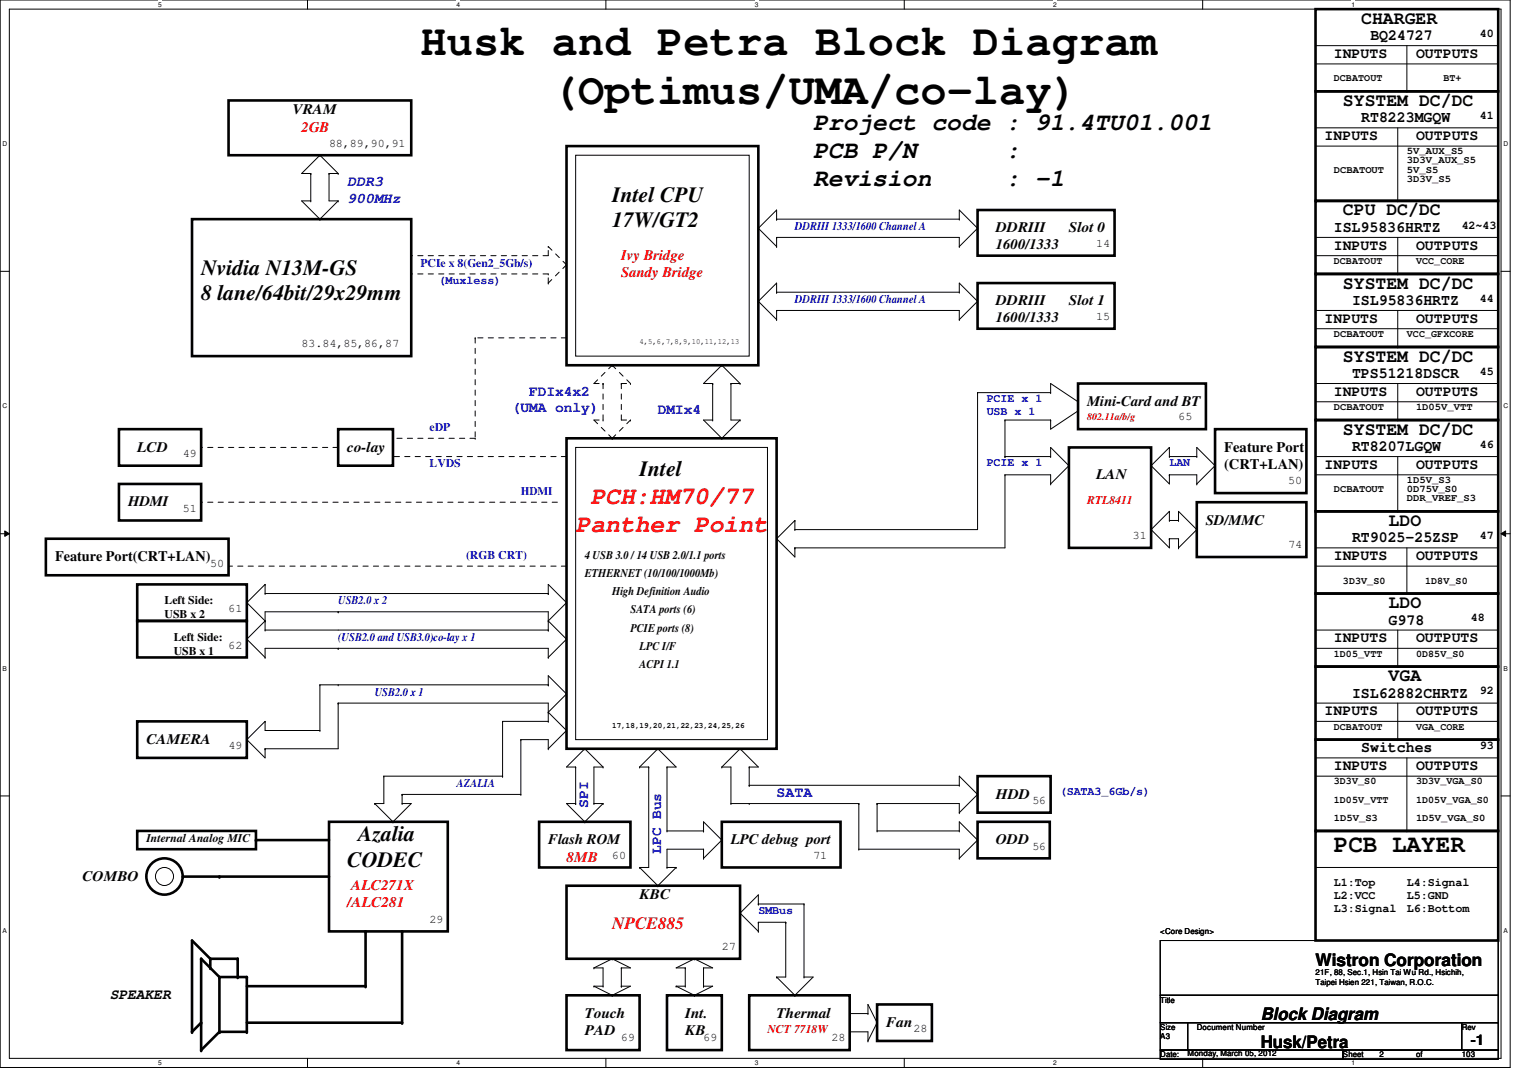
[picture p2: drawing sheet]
<svg xmlns="http://www.w3.org/2000/svg" width="297mm" height="210mm" viewBox="0 0 297 210" stroke-linecap="round" stroke-linejoin="round" font-family="sans-serif">
<path d="M0 0h294v207.9h-294zM1.8 1.8h290.4v204.3h-290.4z" fill="none" stroke="#000" stroke-width=".19"/>
<g fill="#fff">
<path d="M30.8 .2h.7v1.4h-.7z"/>
<path d="M30.8 206.2h.7v1.4h-.7z"/>
</g>
<path d="M59.9 0v1.8M59.9 206.1v1.8" fill="none" stroke="#000" stroke-width=".19"/>
<g fill="#fff">
<path d="M88.9 .2h.6v1.4h-.6z"/>
<path d="M88.9 206.2h.6v1.4h-.6z"/>
</g>
<path d="M117.9 0v1.8M117.9 206.1v1.8" fill="none" stroke="#000" stroke-width=".19"/>
<g fill="#fff">
<path d="M146.9 .2h.7v1.4h-.7z"/>
<path d="M146.9 206.2h.7v1.4h-.7z"/>
</g>
<path d="M176 0v1.8M176 206.1v1.8" fill="none" stroke="#000" stroke-width=".19"/>
<g fill="#fff">
<path d="M205 .2h.7v1.4h-.7z"/>
<path d="M205 206.2h.7v1.4h-.7z"/>
</g>
<path d="M234.1 0v1.8M234.1 206.1v1.8" fill="none" stroke="#000" stroke-width=".19"/>
<g fill="#fff">
<path d="M263.1 .2h.7v1.4h-.7z"/>
<path d="M263.1 206.2h.7v1.4h-.7z"/>
<path d="M.5 27.3h.9v1.4h-.9z"/>
<path d="M292.6 27.3h.9v1.4h-.9z"/>
<path d="M.5 78.4h.9v1.4h-.9z"/>
<path d="M292.6 78.4h.9v1.4h-.9z"/>
</g>
<path d="M0 52.8h1.8M292.2 52.8h1.8" fill="none" stroke="#000" stroke-width=".19"/>
<g fill="#fff">
<path d="M.5 129.5h.8v1.4h-.8z"/>
<path d="M292.6 129.5h.9v1.4h-.9z"/>
</g>
<path d="M0 103.9h1.8M.9 103.4l.9 .5-.9 .5zM292.2 103.9l.9-.5v1zM292.2 103.9h1.8" fill="none" stroke="#000" stroke-width=".19"/>
<path d="M.9 103.4l.9 .5-.9 .5zM292.2 103.9l.9-.5v1z" fill="#000"/>
<g fill="#fff">
<path d="M.5 180.5h.8v1.4h-.8z"/>
<path d="M292.6 180.5h.9v1.4h-.9z"/>
</g>
<g fill="none" stroke="#000" stroke-width=".19">
<path d="M256.1 8.9h.1M256.1 12.4h35.5M256.1 8.9h35.5M273.9 17.8h.1M273.9 8.9v8.9M291.6 12.4h.1M60.5 33.8h.1M60.5 39.1h.1M60.5 39.1h-1.8l3.6 3.6M60.5 33.8v5.3M62.3 30.2h.1M62.3 30.2l-3.6 3.6h1.8"/>
<path d="M62.3 30.2l3.5 3.6M64 33.8h.1M64 33.8h1.8M64 33.8v5.3h1.8M65.8 33.8h.1M65.8 39.1h.1M65.8 39.1l-3.5 3.6M112.1 30.2h33.7v39.1h-33.7zM256.1 24.9h35.5M256.1 28.4h35.5M272.1 39.1h.1M272.1 24.9v14.2"/>
<path d="M291.6 24.9h.1M291.6 28.4h.1M62.3 42.7h.1M147.6 44.4h.1M147.6 58.7h.1M147.6 44.4l3.6 3.6M147.6 58.7l3.6 3.5M151.2 42.7h.1M151.2 48h.1M151.2 46.2h.1M151.2 56.9h.1M151.2 46.2h35.5v1.8"/>
<path d="M151.2 42.7v-1.8l-3.6 3.5M151.2 46.2v1.8M151.2 56.9v-1.8l-3.6 3.6M151.2 42.7h35.5M151.2 56.9h35.5M186.7 42.7h.1M186.7 48h.1M186.7 56.9h.1M186.7 42.7v-1.8l3.6 3.5M186.7 56.9v-1.8l3.6 3.6M190.3 44.4h.1M190.3 58.7h.1"/>
<path d="M190.3 44.4l-3.6 3.6M190.3 58.7l-3.6 3.5M256.1 46.2h35.5M256.1 49.8h35.5M272.1 53.3h.1M272.1 46.2v7.1M291.6 46.2h.1M291.6 49.8h.1M138.7 74.7h.1M138.7 74.7v7.1M140.5 71.1h.1M140.5 71.1l-3.6 3.6h1.8"/>
<path d="M140.5 71.1l3.6 3.6M142.3 74.7h.1M142.3 74.7v7.1h1.8M142.3 74.7h1.8M144.1 74.7h.1M151.2 62.2h.1M151.2 60.5h.1M151.2 60.5h35.5v1.7M151.2 60.5v1.7M186.7 62.2h.1M190.3 76.5h.1M190.3 76.5v26.6h-35.6"/>
<path d="M190.3 76.5h14.2M204.5 76.5h.1M204.5 76.5v-1.8l5.3 3.5M209.8 78.2h.1M256.1 74.7h35.5M256.1 60.5h35.5M256.1 64h35.5M256.1 78.2h35.5M272.1 67.6h.1M272.1 60.5v7.1M272.1 74.7v7.1M291.6 60.5h.1"/>
<path d="M291.6 64h.1M291.6 78.2h.1M291.6 74.7h.1M112.1 87.1h37.3v56.9h-37.3zM138.7 81.8h.1M138.7 81.8h-1.8l3.6 3.5M140.5 85.3h.1M144.1 81.8h.1M144.1 81.8l-3.6 3.5M195.6 81.8h.1M195.6 88.9h.1M195.6 92.5h.1"/>
<path d="M195.6 81.8h8.9M195.6 92.5h8.9v1.7M195.6 81.8v7.1M195.6 92.5v14.2h-40.9M195.6 88.9h8.9M204.5 81.8h.1M204.5 94.2h.1M204.5 88.9h.1M204.5 88.9v-1.8l3.6 3.6M208.1 90.7h.1M208.1 90.7l-3.6 3.5M209.8 80h.1"/>
<path d="M209.8 80l-5.3 3.6v-1.8M224.1 90.7h.1M224.1 90.7l3.5 3.5v-1.7M227.6 99.6h.1M227.6 88.9h.1M227.6 92.5h.1M227.6 87.1h.1M227.6 88.9h5.4M227.6 92.5h5.4v1.7M227.6 99.6l-3.5 3.5M227.6 87.1v1.8M227.6 99.6v1.7"/>
<path d="M227.6 87.1l-3.5 3.6M233 94.2h.1M233 88.9h.1M233 88.9v-1.8l3.5 3.6M236.5 90.7h.1M236.5 90.7l-3.5 3.5M256.1 88.9h35.5M256.1 92.5h35.5M272.1 81.8h.1M272.1 99.6h.1M272.1 88.9v10.7M291.6 92.5h.1"/>
<path d="M291.6 88.9h.1M48 117.3h.1M48 117.3l3.6 3.6M51.6 115.6h.1M51.6 113.8h.1M51.6 113.8v1.8M51.6 115.6h55.1M51.6 113.8l-3.6 3.5M65.8 119.1h.1M106.7 115.6h.1M106.7 115.6v-1.8l3.6 3.5M110.3 117.3h.1"/>
<path d="M110.3 117.3l-3.6 3.6M151.2 104.9h.1M151.2 104.9l3.5 3.6v-1.8M154.7 101.3h.1M154.7 106.7h.1M154.7 103.1h.1M154.7 101.3l-3.5 3.6M154.7 101.3v1.8M224.1 103.1h.1M224.1 103.1l3.5 3.6v-1.8M227.6 101.3h.1M227.6 104.9h.1"/>
<path d="M227.6 101.3h1.8M227.6 104.9h1.8v1.8M229.4 101.3h.1M229.4 106.7h.1M229.4 101.3v-1.7l3.6 3.5M233 103.1h.1M233 103.1l-3.6 3.6M256.1 106.7h.1M256.1 106.7h35.5M256.1 110.2h35.5M273.9 115.6h.1M273.9 106.7v8.9"/>
<path d="M291.6 110.2h.1M48 124.5h.1M48 124.5l3.6 3.5M51.6 122.7h.1M51.6 120.9h.1M51.6 128h.1M51.6 122.7v-3.6h55.1v3.6M51.6 128v-1.8h55.1v1.8M51.6 122.7h55.1M51.6 120.9l-3.6 3.6M62.3 133.3h.1M62.3 133.3h44.4"/>
<path d="M62.3 133.3v8.9M65.8 133.3h.1M65.8 126.2h.1M65.8 136.9h.1M65.8 136.9h40.9v3.6M65.8 136.9v8.9h-14.2M106.7 133.3h.1M106.7 138.7h.1M106.7 122.7h.1M106.7 128h.1M106.7 120.9h.1M106.7 138.7l3.6 3.5"/>
<path d="M106.7 133.3v-1.7l3.6 3.5M106.7 120.9l3.6 3.6M110.3 135.1h.1M110.3 124.5h.1M110.3 124.5l-3.6 3.5M110.3 135.1l-3.6 3.6M256.1 136.9h.1M256.1 122.7h35.5M256.1 126.2h35.5M256.1 136.9h35.5M272.1 129.8h.1M272.1 122.7v7.1"/>
<path d="M272.1 136.9v7.1M291.6 122.7h.1M291.6 126.2h.1M0 155h1.8M48 144h.1M48 144l3.6 3.6v-1.8M51.6 145.8h.1M51.6 140.5h.1M51.6 140.5l-3.6 3.5M51.6 140.5v1.7h10.7M62.3 142.2h.1M72.9 156.5h.1"/>
<path d="M72.9 156.5l3.6 3.5M74.7 151.1h.1M74.7 151.1v5.4h-1.8M74.7 151.1h23.1M78.3 156.5h.1M78.3 154.7h.1M78.3 156.5h1.7l-3.5 3.5M78.3 154.7h23.1M78.3 154.7v1.8M97.8 151.1h.1M97.8 140.5h.1M97.8 140.5v10.6"/>
<path d="M97.8 140.5h8.9M101.4 154.7h.1M101.4 144h.1M101.4 144h5.3v1.8M101.4 144v10.7M106.7 145.8h.1M106.7 140.5h.1M110.3 142.2h.1M110.3 142.2l-3.6 3.6M112.1 149.4h.1M112.1 156.5h.1M112.1 156.5h-1.8l3.5 3.5"/>
<path d="M112.1 149.4v7.1M113.8 145.8h.1M113.8 145.8l-3.5 3.6h1.8M113.8 145.8l3.6 3.6M115.6 156.5h.1M115.6 156.5h1.8M117.4 156.5h.1M117.4 149.4h.1M117.4 149.4h-1.8v7.1M117.4 156.5l-3.6 3.5M124.5 149.4h.1M124.5 149.4h1.8"/>
<path d="M126.3 149.4h.1M126.3 149.4v19.5h-1.8M128.1 145.8h.1M128.1 145.8l3.5 3.6h-1.8M128.1 145.8l-3.6 3.6M129.8 149.4h.1M129.8 149.4v12.4M140.5 149.4h.1M140.5 149.4h1.8v7.1M142.3 156.5h.1M142.3 156.5h24.9M144.1 145.8h.1"/>
<path d="M144.1 145.8l3.5 3.6h-1.8M144.1 145.8l-3.6 3.6M145.8 152.9h.1M145.8 156.5h.1M145.8 149.4h.1M145.8 149.4v3.5M145.8 152.9h40.9M167.2 156.5h.1M167.2 156.5v8.9M170.7 156.5h.1M170.7 156.5v5.3M170.7 156.5h16v1.7"/>
<path d="M186.7 158.2h.1M186.7 152.9h.1M186.7 152.9v-1.8l3.6 3.6M190.3 154.7h.1M190.3 154.7l-3.6 3.5M256.1 151.1h.1M256.1 151.1h35.5M256.1 140.5h35.5M256.1 147.6h35.5M272.1 144h.1M273.9 147.6v14.2M291.6 140.5h.1"/>
<path d="M291.6 147.6h.1M292.2 155h1.8M76.5 160h.1M113.8 160h.1M124.5 168.9h.1M124.5 168.9l3.6 3.6M128.1 172.5h.1M129.8 161.8h.1M129.8 168.9h.1M129.8 168.9h1.8M129.8 161.8h7.1M131.6 168.9h.1"/>
<path d="M131.6 168.9l-3.5 3.6M136.9 161.8h.1M136.9 165.4h.1M136.9 167.1h.1M136.9 165.4h-7.1v3.5M136.9 161.8v-1.8l3.6 3.6M136.9 165.4v1.7M140.5 163.6h.1M140.5 163.6l-3.6 3.5M144.1 177.8h.1M144.1 177.8l3.5 3.6M147.6 176h.1"/>
<path d="M147.6 179.6h.1M147.6 179.6h5.3M147.6 176v-1.8l-3.5 3.6M147.6 176h8.9M147.6 179.6v1.8M152.9 179.6h.1M152.9 179.6v10.6h-1.7M156.5 176h.1M156.5 176v14.2M167.2 165.4h.1M167.2 165.4h19.5v1.7M170.7 161.8h.1"/>
<path d="M170.7 161.8h16M186.7 167.1h.1M186.7 161.8h.1M186.7 161.8v-1.8l3.6 3.6M190.3 163.6h.1M190.3 163.6l-3.6 3.5M256.1 161.8h.1M256.1 168.9h35.5M256.1 161.8h35.5M273.9 161.8h.1M291.6 168.9h.1M115.6 192h.1"/>
<path d="M115.6 188.5h.1M115.6 188.5h1.8v3.5M115.6 192h1.8M115.6 192l3.6 1.8M117.4 192h.1M119.2 186.7h.1M119.2 193.8h.1M119.2 186.7l-3.6 1.8M119.2 186.7l3.5 1.8h-1.8M120.9 188.5h.1M120.9 192h.1M120.9 192h1.8l-3.5 1.8"/>
<path d="M120.9 188.5v3.5M131.6 192h.1M131.6 192h1.8M131.6 192l3.6 1.8M133.4 188.5h.1M133.4 192h.1M133.4 188.5v3.5M135.2 186.7h.1M135.2 193.8h.1M135.2 186.7l-3.6 1.8h1.8M135.2 186.7l3.5 1.8h-1.8M136.9 192h.1"/>
<path d="M136.9 188.5h.1M136.9 192h1.8l-3.5 1.8M136.9 188.5v3.5M147.6 181.4h.1M151.2 190.2h.1M151.2 190.2l3.5 3.6M154.7 193.8h.1M156.5 190.2h.1M156.5 190.2h1.8l-3.6 3.6M165.4 197.4h.1M165.4 197.4h3.5M168.9 197.4h.1"/>
<path d="M168.9 197.4v-1.8l1.8 3.5M170.7 199.1h.1M170.7 199.1l-1.8 3.6M225.8 183.1h65.8v10.7h-65.8zM225.8 193.8h65.8v5.3h-65.8zM225.8 199.1h5.4v5.4h-5.4zM231.2 199.1h53.3v5.4h-53.3zM284.5 199.1h7.1v5.4h-7.1zM165.4 200.9h.1M165.4 200.9h3.5v1.8M168.9 202.7h.1M225.8 204.5h35.6v1.7h-35.6z"/>
<path d="M261.4 204.5h30.2v1.7h-30.2z"/>
<circle cx="32" cy="170.7" r="1.76"/>
</g>
<g fill="none" stroke="#000" stroke-width=".51">
<path d="M44.5 19.6h35.5v10.6h-35.5zM256.1 1.8h35.5v16h-35.5zM256.1 17.8h35.5v21.3h-35.5zM110.3 28.4h37.3v42.7h-37.3zM256.1 39.1h35.5v14.2h-35.5zM37.4 42.7h42.6v26.6h-42.6zM190.3 40.9h26.7v8.9h-26.7zM190.3 55.1h26.7v8.9h-26.7zM256.1 53.3h35.5v14.3h-35.5zM209.8 74.7h24.9v8.9h-24.9zM256.1 67.6h35.5v14.2h-35.5zM23.2 94.2h16v7.1h-16z"/>
<path d="M23.2 83.6h16v7.1h-16zM65.8 83.6h10.7v7.1h-10.7zM110.3 85.3h40.9v60.5h-40.9zM208.1 87.1h16v19.6h-16zM233 97.8h21.3v10.7h-21.3zM236.5 83.6h17.8v12.4h-17.8zM256.1 81.8h35.5v17.8h-35.5zM256.1 99.6h35.5v16h-35.5zM8.9 104.9h35.6v7.1h-35.6zM26.7 113.8h21.3v7.1h-21.3zM256.1 115.6h35.5v14.2h-35.5zM26.7 120.9h21.3v7.1h-21.3z"/>
<path d="M256.1 129.8h35.5v14.2h-35.5zM26.7 140.5h21.3v7.1h-21.3zM190.3 151.1h14.2v7.1h-14.2zM256.1 144h35.5v17.8h-35.5zM26.7 161.8h23.1v3.6h-23.1zM35.6 170.7h28.4M49.8 163.6h14.2M64 160h23.2v21.4h-23.2zM104.9 160h17.8v8.9h-17.8zM110.3 172.5h33.8v14.2h-33.8zM140.5 160h23.1v8.9h-23.1zM190.3 160h14v7.1h-14z"/>
<path d="M256.1 161.8h35.5v21.3h-35.5zM40.9 186.7l-3.5-3.6v17.8l1.8-1.8M40.9 186.7h5.4v3.5M40.9 186.7v1.8M42.7 190.2l-3.5-3.5v17.8l3.5-3.6M42.7 190.2v10.7M42.7 190.2h5.3v10.7h-5.3M71.2 181.4v10.6h-23.2M78.3 181.4v17.7h-30.3M110.3 193.8h14.2v10.7h-14.2zM129.8 193.8h10.7v10.7h-10.7zM145.8 193.8h19.6v10.7h-19.6z"/>
<path d="M170.7 195.6h10.7v7.1h-10.7z"/>
<circle cx="32" cy="170.7" r="3.5"/>
</g>
<g fill="#000">
<circle cx="35.6" cy="170.7" r=".25"/>
<circle cx="42.7" cy="170.7" r=".25"/>
<circle cx="49.8" cy="163.6" r=".25"/>
<circle cx="39.2" cy="186.7" r=".25"/>
<circle cx="39.2" cy="199.1" r=".25"/>
<circle cx="40.9" cy="186.7" r=".25"/>
<circle cx="40.9" cy="188.5" r=".25"/>
<circle cx="42.7" cy="190.2" r=".25"/>
<circle cx="46.3" cy="190.2" r=".25"/>
<circle cx="46.3" cy="186.7" r=".25"/>
<circle cx="48" cy="190.2" r=".25"/>
<circle cx="71.2" cy="192" r=".25"/>
<circle cx="71.2" cy="181.4" r=".25"/>
<circle cx="78.3" cy="199.1" r=".25"/>
<circle cx="78.3" cy="181.4" r=".25"/>
<circle cx="37.4" cy="200.9" r=".25"/>
<circle cx="39.2" cy="204.5" r=".25"/>
<circle cx="42.7" cy="200.9" r=".25"/>
<circle cx="48" cy="200.9" r=".25"/>
</g>
<g fill="none" stroke="#000" stroke-width=".19" stroke-dasharray="1 1 1 1 1 1 1 1">
<path d="M80 49.8h.1M80 53.3h.1M106.7 48l3.6 3.6M106.7 49.8v-1.8M106.7 48h.1M106.7 55.1h.1M106.7 55.1v-1.8M106.7 53.3h.1M106.7 49.8h-26.7M106.7 53.3h-26.7M110.3 51.6h.1M110.3 51.6l-3.6 3.5"/>
<path d="M92.5 65.8h.1M92.5 65.8v19.5M110.3 65.8h-17.8M115.6 74.7h1.8M115.6 74.7l3.6-3.6M117.4 74.7h.1M119.2 71.1h.1M120.9 74.7h1.8M120.9 74.7h.1M122.7 74.7h.1M122.7 74.7l-3.5-3.6M39.2 97.8h.1"/>
<path d="M39.2 87.1h.1M65.8 87.1h-26.6M76.5 88.9h.1M76.5 85.3h.1M92.5 85.3h.1M92.5 85.3h-16M108.5 97.8h-69.3M110.3 88.9h-33.8M115.6 81.8h1.8M115.6 81.8l3.6 3.5M117.4 81.8v-7.1M117.4 81.8h.1"/>
<path d="M119.2 85.3h.1M120.9 81.8v-7.1M120.9 81.8h1.8M122.7 81.8l-3.5 3.5M122.7 81.8h.1M44.5 110.2h.1M110.3 110.2h-65.8"/>
</g>
<g font-size="8.5">
<text x="81.8" y="10.7">Husk and Petra Block Diagram</text>
<text x="107.4" y="20.3">(Optimus/UMA/co-lay)</text>
</g>
<g font-size="4.8">
<text x="158.3" y="25.3">Project code : 91.4TU01.001</text>
<text x="158.3" y="30.7">PCB P/N</text>
<text x="195.7" y="30.7">:</text>
<text x="158.3" y="36.2">Revision</text>
<text x="195.7" y="36.2">: -1</text>
<text x="259.6" y="165.8">PCB LAYER</text>
</g>
<g font-size="4.8" fill="#f00">
<text x="114.9" y="98.2">PCH:HM70/77</text>
<text x="112.1" y="103.6">Panther Point</text>
</g>
<g font-size="4.2">
<text x="119.2" y="39.4">Intel CPU</text>
<text x="119.2" y="44.3">17W/GT2</text>
<text x="39.2" y="53.6">Nvidia N13M-GS</text>
<text x="39.2" y="58.5">8 lane/64bit/29x29mm</text>
<text x="124.5" y="92.7">Intel</text>
<text x="69.7" y="163.8">Azalia</text>
<text x="67.6" y="168.7">CODEC</text>
</g>
<g font-size="3.5">
<text x="265" y="4.6">CHARGER</text>
<text x="261.4" y="20.6">SYSTEM DC/DC</text>
<text x="261.4" y="42">CPU DC/DC</text>
<text x="261.4" y="56.2">SYSTEM DC/DC</text>
<text x="261.4" y="70.4">SYSTEM DC/DC</text>
<text x="261.4" y="84.6">SYSTEM DC/DC</text>
<text x="270.3" y="102.4">LDO</text>
<text x="270.3" y="118.4">LDO</text>
<text x="270.3" y="132.6">VGA</text>
</g>
<text font-size="3.3" fill="#f00" x="119.2" y="180.8">NPCE885</text>
<g font-size="3.3">
<text x="256.1" y="188">Wistron Corporation</text>
<text x="245.4" y="198.6">Block Diagram</text>
<text x="245.4" y="204">Husk/Petra</text>
</g>
<g font-size="3">
<text x="266.7" y="7.8">BQ24727</text>
<text x="265" y="23.8">RT8223MGQW</text>
<text x="259.6" y="45.2">ISL95836HRTZ</text>
<text x="263.2" y="59.4">ISL95836HRTZ</text>
<text x="263.2" y="73.6">TPS51218DSCR</text>
<text x="263.2" y="87.8">RT8207LGQW</text>
<text x="263.2" y="105.6">RT9025-25ZSP</text>
<text x="270.3" y="121.6">G978</text>
<text x="263.2" y="135.8">ISL62882CHRTZ</text>
<text x="265" y="146.5">Switches</text>
</g>
<g font-size="2.8">
<text x="259.6" y="11.3">INPUTS</text>
<text x="275.6" y="11.3">OUTPUTS</text>
<text x="56.9" y="22.1">VRAM</text>
<text x="257.8" y="27.3">INPUTS</text>
<text x="275.6" y="27.3">OUTPUTS</text>
<text x="193.8" y="45.3">DDRIII</text>
<text x="208.1" y="45.3">Slot 0</text>
<text x="193.8" y="48.6">1600/1333</text>
<text x="259.6" y="48.6">INPUTS</text>
<text x="275.6" y="48.6">OUTPUTS</text>
<text x="193.8" y="59.5">DDRIII</text>
<text x="208.1" y="59.5">Slot 1</text>
<text x="193.8" y="62.8">1600/1333</text>
<text x="257.8" y="62.8">INPUTS</text>
<text x="275.6" y="62.8">OUTPUTS</text>
<text x="259.6" y="77">INPUTS</text>
<text x="275.6" y="77">OUTPUTS</text>
<text x="211.6" y="79">Mini-Card and BT</text>
<text x="26.7" y="87.9">LCD</text>
<text x="67.6" y="87.9">co-lay</text>
<text x="238.3" y="87.9">Feature Port</text>
<text x="213.4" y="93.3">LAN</text>
<text x="238.3" y="91.3">(CRT+LAN)</text>
<text x="257.8" y="91.3">INPUTS</text>
<text x="275.6" y="91.3">OUTPUTS</text>
<text x="24.9" y="98.6">HDMI</text>
<text x="234.7" y="102.2">SD/MMC</text>
<text x="10.7" y="109.3">Feature Port(CRT+LAN)</text>
<text x="259.6" y="109.1">INPUTS</text>
<text x="275.6" y="109.1">OUTPUTS</text>
<text x="259.6" y="125.1">INPUTS</text>
<text x="275.6" y="125.1">OUTPUTS</text>
<text x="257.8" y="139.3">INPUTS</text>
<text x="275.6" y="139.3">OUTPUTS</text>
<text x="28.5" y="144.8">CAMERA</text>
<text x="259.6" y="149.9">INPUTS</text>
<text x="275.6" y="149.9">OUTPUTS</text>
<text x="193.8" y="155.5">HDD</text>
<text x="106.7" y="164.4">Flash ROM</text>
<text x="142.3" y="164.4">LPC debug port</text>
<text x="193.8" y="164.4">ODD</text>
<text x="16" y="171.5">COMBO</text>
<text x="124.5" y="175">KBC</text>
<text x="21.4" y="194.4">SPEAKER</text>
<text x="113.8" y="198.2">Touch</text>
<text x="113.8" y="201.5">PAD</text>
<text x="133.4" y="198.2">Int.</text>
<text x="133.4" y="201.5">KB</text>
<text x="151.2" y="198.2">Thermal</text>
<text x="172.5" y="199.9">Fan</text>
<text x="286.3" y="203.5">-1</text>
</g>
<g font-size="2.8" fill="#f00">
<text x="58.7" y="25.7">2GB</text>
<text x="120.9" y="50.6">Ivy Bridge</text>
<text x="120.9" y="53.9">Sandy Bridge</text>
<text x="110.3" y="167.9">8MB</text>
<text x="68.4" y="173.3">ALC271X</text>
<text x="67.6" y="176.6">/ALC281</text>
</g>
<g font-size="2.8" fill="#00f">
<text x="67.6" y="36.2">DDR3</text>
<text x="67.6" y="39.5">900MHz</text>
<text x="103" y="77">FDIx4x2</text>
<text x="99.6" y="80.3">(UMA only)</text>
<text x="128.1" y="80.6">DMIx4</text>
<text x="151.2" y="155.3">SATA</text>
<text x="114.5" y="157.4" transform="rotate(-90 114.5 157.4)">SPI</text>
<text x="128.7" y="166.2" transform="rotate(-90 128.7 166.2)">LPC Bus</text>
</g>
<g font-size="2.3">
<text x="288.1" y="7.2">40</text>
<text x="288.1" y="23.2">41</text>
<text x="64" y="28.5">88,89,90,91</text>
<text x="284.5" y="44.5">42~43</text>
<text x="213.4" y="48.1">14</text>
<text x="288.1" y="58.8">44</text>
<text x="213.4" y="62.3">15</text>
<text x="58.7" y="67.6">83.84,85,86,87</text>
<text x="288.1" y="73">45</text>
<text x="229.4" y="81.9">65</text>
<text x="35.6" y="89">49</text>
<text x="288.1" y="87.2">46</text>
<text x="250.7" y="94.3">50</text>
<text x="35.6" y="99.7">51</text>
<text x="220.5" y="105">31</text>
<text x="250.7" y="106.8">74</text>
<text x="288.1" y="105">47</text>
<text x="40.9" y="110.3">50</text>
<text x="113.8" y="108.8">4 USB 3.0 / 14 USB 2.0/1.1 ports</text>
<text x="113.8" y="112.3">ETHERNET (10/100/1000Mb)</text>
<text x="32" y="117.7">Left Side:</text>
<text x="44.5" y="119.2">61</text>
<text x="119.2" y="115.9">High Definition Audio</text>
<text x="122.7" y="119.4">SATA ports (6)</text>
<text x="32" y="120.4">USB x 2</text>
<text x="33.8" y="124.8">Left Side:</text>
<text x="122.7" y="123">PCIE ports (8)</text>
<text x="286.3" y="121">48</text>
<text x="33.8" y="127.5">USB x 1</text>
<text x="44.5" y="126.3">62</text>
<text x="124.5" y="130.1">ACPI 1.1</text>
<text x="124.5" y="126.5">LPC I/F</text>
<text x="288.1" y="135.2">92</text>
<text x="44.5" y="145.9">49</text>
<text x="288.1" y="145.9">93</text>
<text x="201" y="156.5">56</text>
<text x="28.5" y="163.9">Internal Analog MIC</text>
<text x="119.2" y="167.2">60</text>
<text x="158.3" y="167.2">71</text>
<text x="201" y="165.4">56</text>
<text x="259.6" y="172.6">L1:Top</text>
<text x="273.9" y="172.6">L4:Signal</text>
<text x="83.6" y="179.7">29</text>
<text x="259.6" y="175.1">L2:VCC</text>
<text x="259.6" y="177.6">L3:Signal</text>
<text x="273.9" y="175.1">L5:GND</text>
<text x="273.9" y="177.6">L6:Bottom</text>
<text x="140.5" y="185">27</text>
<text x="120.9" y="202.8">69</text>
<text x="136.9" y="202.8">69</text>
<text x="161.8" y="202.8">28</text>
<text x="177.8" y="201">28</text>
</g>
<g font-size="2.3" fill="#00f">
<text x="154.7" y="44.7">DDRIII 1333/1600 Channel A</text>
<text x="81.8" y="51.9">PCIe x 8(Gen2_5Gb/s)</text>
<text x="85.4" y="55.2">(Muxless)</text>
<text x="154.7" y="59">DDRIII 1333/1600 Channel A</text>
<text x="83.6" y="83.9">eDP</text>
<text x="192.1" y="78.3">PCIE x 1</text>
<text x="192.1" y="80.9">USB x 1</text>
<text x="83.6" y="91">LVDS</text>
<text x="192.1" y="90.8">PCIE x 1</text>
<text x="227.6" y="90.8">LAN</text>
<text x="101.4" y="96.4">HDMI</text>
<text x="90.7" y="108.8">(RGB CRT)</text>
<text x="65.8" y="117.6">USB2.0 x 2</text>
<text x="65.8" y="124.8">(USB2.0 and USB3.0)co-lay x 1</text>
<text x="72.9" y="135.4">USB2.0 x 1</text>
<text x="88.9" y="153.2">AZALIA</text>
<text x="206.3" y="154.8">(SATA3_6Gb/s)</text>
<text x="147.6" y="177.9">SMBus</text>
</g>
<g font-size="2.3" fill="#f00">
<text x="211.6" y="98.1">RTL8411</text>
<text x="149.4" y="201.2">NCT 7718W</text>
</g>
<g font-size="1.9">
<text x="259.6" y="15.8">DCBATOUT</text>
<text x="281" y="15.8">BT+</text>
<text x="259.6" y="33.6">DCBATOUT</text>
<text x="273.9" y="33.6">5V_S5</text>
<text x="273.9" y="31.8">3D3V_AUX_S5</text>
<text x="273.9" y="35.4">3D3V_S5</text>
<text x="273.9" y="30.1">5V_AUX_S5</text>
<text x="259.6" y="51.4">DCBATOUT</text>
<text x="275.6" y="51.4">VCC_CORE</text>
<text x="259.6" y="65.6">DCBATOUT</text>
<text x="273.9" y="65.6">VCC_GFXCORE</text>
<text x="259.6" y="79.8">DCBATOUT</text>
<text x="275.6" y="79.8">1D05V_VTT</text>
<text x="259.6" y="95.8">DCBATOUT</text>
<text x="273.9" y="95.8">0D75V_S0</text>
<text x="273.9" y="94.1">1D5V_S3</text>
<text x="273.9" y="97.6">DDR_VREF_S3</text>
<text x="261.4" y="113.6">3D3V_S0</text>
<text x="277.4" y="113.6">1D8V_S0</text>
<text x="259.6" y="127.8">1D05_VTT</text>
<text x="275.6" y="127.8">0D85V_S0</text>
<text x="259.6" y="142.1">DCBATOUT</text>
<text x="275.6" y="142.1">VGA_CORE</text>
<text x="259.6" y="152.7">3D3V_S0</text>
<text x="275.6" y="152.7">3D3V_VGA_S0</text>
<text x="259.6" y="156.3">1D05V_VTT</text>
<text x="259.6" y="159.9">1D5V_S3</text>
<text x="275.6" y="159.9">1D5V_VGA_S0</text>
<text x="275.6" y="156.3">1D05V_VGA_S0</text>
</g>
<text font-size="1.9" fill="#f00" x="211.6" y="81.8">802.11a/b/g</text>
<g font-size="1.6">
<text x="124.5" y="67">4,5,6,7,8,9,10,11,12,13</text>
<text x="119.2" y="141.7">17,18,19,20,21,22,23,24,25,26</text>
<text x="225.8" y="181.9">&lt;Core Design&gt;</text>
<text x="256.1" y="189.9">21F, 88, Sec.1, Hsin Tai Wu Rd., Hsichih,</text>
<text x="256.1" y="191.7">Taipei Hsien 221, Taiwan, R.O.C.</text>
<text x="225.8" y="195.2">Title</text>
<text x="225.8" y="200.6">Size</text>
<text x="225.8" y="202.4">A3</text>
<text x="233" y="200.6">Document Number</text>
<text x="284.5" y="200.6">Rev</text>
<text x="225.8" y="205.9">Date:</text>
<text x="231.2" y="205.6">Monday, March 05, 2012</text>
<text x="261.4" y="205.9">Sheet</text>
<text x="268.5" y="205.9">2</text>
<text x="275.6" y="205.9">of</text>
<text x="284.5" y="205.9">103</text>
</g>
<g font-size="1.6" fill="#fff">
<text x="259.6" y="100.8">26</text>
<text x="160.1" y="204">25</text>
</g>
<g font-size="1.3">
<text x="30.8" y="1.3">5</text>
<text x="88.9" y="1.3">4</text>
<text x="146.9" y="1.3">3</text>
<text x="205" y="1.3">2</text>
<text x="263.1" y="1.3">1</text>
<text x=".5" y="28.4">D</text>
<text x="292.6" y="28.4">D</text>
<text x=".5" y="79.5">C</text>
<text x="292.6" y="79.5">C</text>
<text x=".5" y="130.6">B</text>
<text x="292.6" y="130.6">B</text>
<text x=".5" y="181.7">A</text>
<text x="292.6" y="181.7">A</text>
<text x="30.8" y="207.4">5</text>
<text x="88.9" y="207.4">4</text>
<text x="146.9" y="207.4">3</text>
<text x="205" y="207.4">2</text>
<text x="263.1" y="207.4">1</text>
</g>
</svg>
